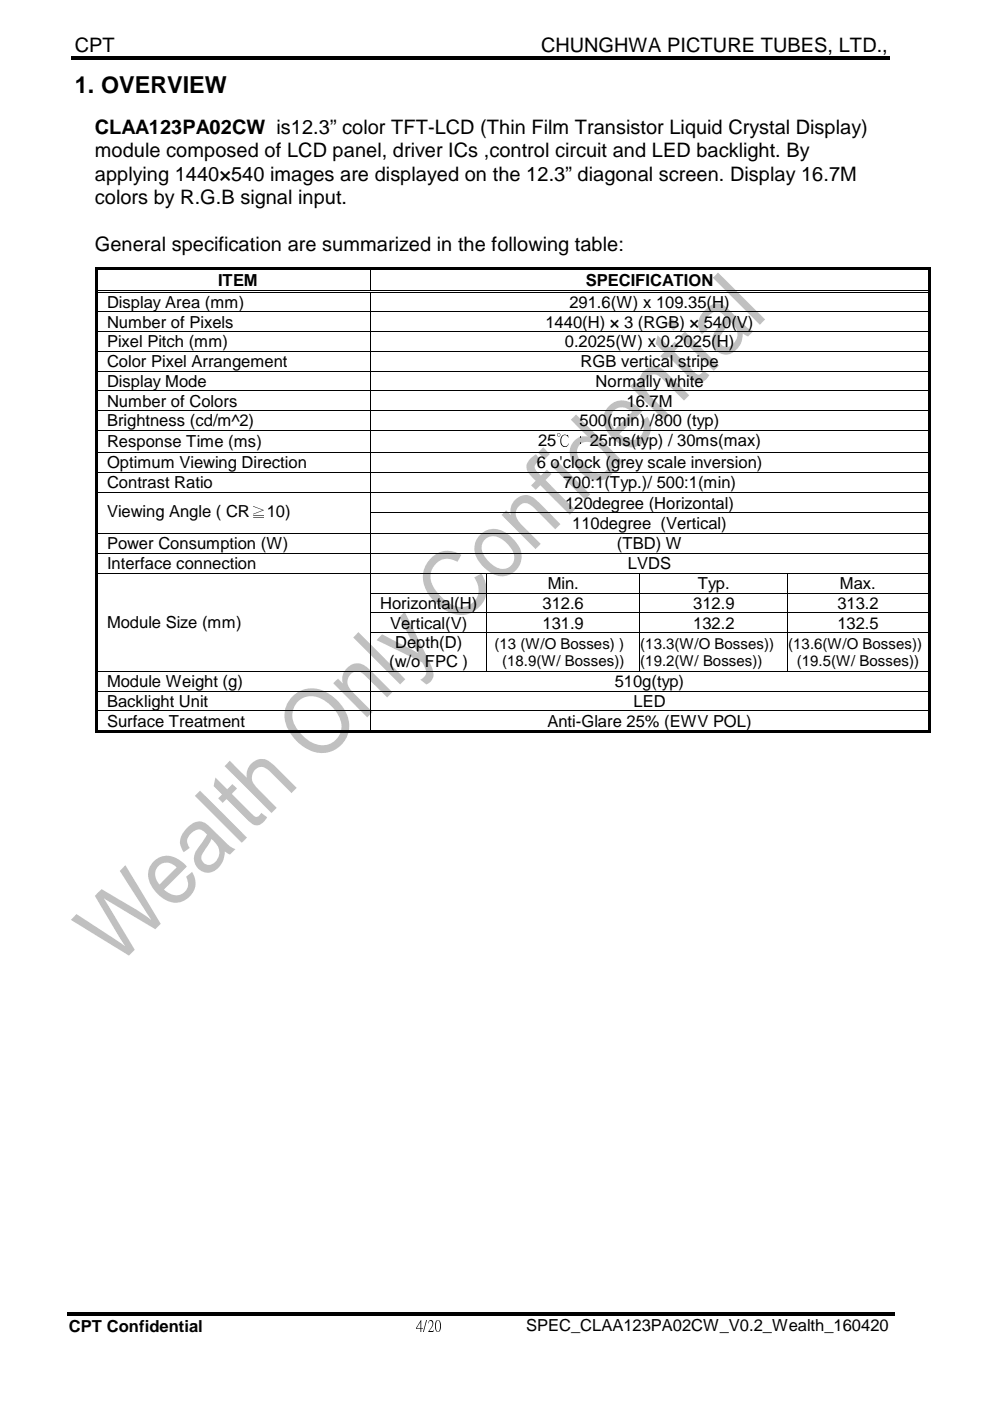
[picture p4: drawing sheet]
<svg xmlns="http://www.w3.org/2000/svg" width="210mm" height="297mm" viewBox="0 0 210 297" stroke-linecap="round" stroke-linejoin="round" font-family="sans-serif">
<path d="M15.1 11.9h82.1v.8h-82.1zM96.9 11.9h.8v.8h-.8zM97.7 11.9h91v.8h-91zM14.1 278.1h40.5v.8h-40.5zM54.6 278.1h.7v.8h-.7zM55.3 278.1h43.3v.8h-43.3zM98.6 278.1h.8v.8h-.8zM99.4 278.1h90.2v.8h-90.2z" fill="#000"/>
<g fill="#c0c0c0">
<path d="M16.2 193.8l10.3 6.8-6.4-10.7 1.4-1.4 7.7 4.5 2.9 2.1-6.7-10.4 1.2-1.3 7.5 12.5-1.2 1.1-10.9-6.5 6.6 10.9-1.3 1.2-12.3-7.6z" fill-rule="evenodd"/>
<path d="M32.6 182.6a4.3 4.3 0 0 1 6.2 .3l.8 .8-4.8 4.9a3.1 3.1 0 0 0 4.4 .5 2.52 2.52 0 0 0 .3-3.2l1.2-1a4.2 4.2 0 0 1-.8 5.5 4.2 4.2 0 0 1-5.5 0 5.8 5.8 0 0 1-2.8-6.3zM33.6 183.6a2.77 2.77 0 0 0 .2 3.9l3.7-3.6a2.65 2.65 0 0 0-3.9-.3z" fill-rule="evenodd"/>
<path d="M39.7 175.5a2.93 2.93 0 0 1 4.5-.4l2.9 2.8a7 7 0 0 0 2.8 2.1l-1.1 1.2-1.1-.7a4.3 4.3 0 0 1-3.6 4.5 3.1 3.1 0 0 1-2.8-2 3.1 3.1 0 0 1 .8-3.3l1.8-2.8a2.02 2.02 0 0 0-3-.5 2.16 2.16 0 0 0-.7 3.4l-1.3 .9a3.6 3.6 0 0 1 .8-5.2zM44.8 177.9l-.6 1.2a5 5 0 0 0-1.5 3.1 1.73 1.73 0 0 0 1.5 1.2 1.73 1.73 0 0 0 1.7-1 3.2 3.2 0 0 0-1.1-4.5z" fill-rule="evenodd"/>
<path d="M42.1 167.9l.3-.3 10 10-1.1 1.1-10-10z" fill-rule="evenodd"/>
<path d="M45.7 164.8l2.5 2.5 1.1-1.1 .9 1-1.1 1.1 4.5 4.5a.9 .9 0 0 0 .9 .4 .9 .9 0 0 0 .7-.6l.2-.3 1.2 1a2.31 2.31 0 0 1-3.1 1.4l-5.5-5.3-.8 .8-.9-1 .8-.8-1.8-1.7z" fill-rule="evenodd"/>
<path d="M48.7 161.3l3.6 3.6a3.2 3.2 0 0 1 1.7-3.6 3.2 3.2 0 0 1 3.9 .8l5 4.9-1.1 1.1-4.6-4.5a2.05 2.05 0 0 0-3.1-.4 2.52 2.52 0 0 0 .3 3.8l4.3 4.3-1.1 1.1-10-10z" fill-rule="evenodd"/>
<path d="M62 147.7a6.1 6.1 0 0 1 8.5-.1 7.6 7.6 0 0 1 3.3 8.1 5.9 5.9 0 0 1-9.4 2.7 8.4 8.4 0 0 1-4-7.7 5.5 5.5 0 0 1 1.6-3zM63.2 148.8a4.4 4.4 0 0 0-.1 6 6.5 6.5 0 0 0 6.1 3.1 4.1 4.1 0 0 0 2.4-6.5 6.9 6.9 0 0 0-6.3-3.7l-.9 .2z" fill-rule="evenodd"/>
<path d="M73.6 141.6a3 3 0 0 1 4.8 .3l4.8 4.9-1.1 1.1-2.8-2.8a10.7 10.7 0 0 0-3.1-2.7 2.21 2.21 0 0 0-2.3 1.2 2.21 2.21 0 0 0 .4 2.6l4.7 4.8-1.1 1.1-7.2-7.2 1-1 1 1a3.1 3.1 0 0 1 .9-3.3z" fill-rule="evenodd"/>
<path d="M76 134l9.9 10-1.1 1.1-9.9-9.9z" fill-rule="evenodd"/>
<path d="M85.5 130l.3-.3 4.4 8.9a9.8 9.8 0 0 1 1.7 4.8 2.31 2.31 0 0 1-1.5 1.7l-1.3-1a1.74 1.74 0 0 0 .9-2.8 1.95 1.95 0 0 0-1.4-1.3l-8.8-4.3 1.2-1.2 7.7 4-4-7.7z" fill-rule="evenodd"/>
<path d="M91.4 118.3a5 5 0 0 1 6.4-.7l-.8 1.5a3.8 3.8 0 0 0-4.8 .7 3.8 3.8 0 0 0-.2 4.9 8.8 8.8 0 0 0 5.5 4 3.8 3.8 0 0 0 3.7-2.1 3.8 3.8 0 0 0-.7-4.2l1.6-.8a5.5 5.5 0 0 1-.6 7.2 5.5 5.5 0 0 1-7.3 .5 8.5 8.5 0 0 1-4.5-7.7l.4-1.5z" fill-rule="evenodd"/>
<path d="M101.8 113.4a4.4 4.4 0 0 1 6.3 .1 5.8 5.8 0 0 1 2.5 5 4.2 4.2 0 0 1-7 2.6 5.8 5.8 0 0 1-2.9-5.9l.4-1zM102.8 114.4a3 3 0 0 0 .4 4.2 4.3 4.3 0 0 0 4 2 2.62 2.62 0 0 0 1.1-4.5 4.6 4.6 0 0 0-4.3-2.3z" fill-rule="evenodd"/>
<path d="M109.2 106a3 3 0 0 1 4.8 .3l4.8 4.8-1.1 1.1-2.2-2.2a14.2 14.2 0 0 0-3.7-3.3 2.23 2.23 0 0 0-2.2 1.2 2.23 2.23 0 0 0 .3 2.6l4.7 4.8-1.1 1.1-7.2-7.2 1-1 1 1a3.3 3.3 0 0 1 .9-3.2z" fill-rule="evenodd"/>
<path d="M112.5 97.2l1.1-.9 1 1.2a1.62 1.62 0 0 0-1.1 2.1l1.2 1.2 1.3-1.2 .9 .9-1.2 1.3 6.2 6.2-1.1 1.1-6.2-6.2-1 .9-1-.9 1-1-.4-.3a3.2 3.2 0 0 1-1.5-3.3z" fill-rule="evenodd"/>
<path d="M115.2 94.8l1.4 1.5-1.1 1.1-1.4-1.4zM117.1 98.4l.8-.8 7.2 7.2-1.1 1.1-7.2-7.2z" fill-rule="evenodd"/>
<path d="M121 89l1.1-1.1 10 10-1 1-.9-.9a3.3 3.3 0 0 1-4.6 3.7 7.7 7.7 0 0 1-4.8-5.5 3.3 3.3 0 0 1 3.8-3.6zM122.9 94.3a2.89 2.89 0 0 0 .6 4 4.6 4.6 0 0 0 4 2 2.25 2.25 0 0 0 1.1-3.6 6 6 0 0 0-4.2-3 1.97 1.97 0 0 0-1.5 .6z" fill-rule="evenodd"/>
<path d="M129.2 86.1a4.3 4.3 0 0 1 6.1 .3l.9 .8-4.9 4.8a3.1 3.1 0 0 0 4.4 .5 2.43 2.43 0 0 0 .3-3.2l1.3-1a4.3 4.3 0 0 1-1.1 5.7 4.3 4.3 0 0 1-5.8-.6 5.5 5.5 0 0 1-2.3-5.9zM130.2 87a2.77 2.77 0 0 0 .2 4l3.6-3.7a2.75 2.75 0 0 0-3.8-.3z" fill-rule="evenodd"/>
<path d="M136.5 78.7a3 3 0 0 1 4.8 .3l4.8 4.8-1.1 1.1-2.7-2.7a10.4 10.4 0 0 0-3.2-2.8 2.22 2.22 0 0 0-2.2 1.2 2.22 2.22 0 0 0 .3 2.6l4.7 4.8-1.1 1.1-7.2-7.2 1-1 1 1.1a3.3 3.3 0 0 1 .9-3.3z" fill-rule="evenodd"/>
<path d="M139.4 71.1l2.5 2.5 1.1-1.1 1 .9-1.1 1.1 4.2 4.3a.99 .99 0 0 0 1.6 .4l.4-.6 1.3 .9a2.44 2.44 0 0 1-3.1 1.5l-5.5-5.4-.8 .9-1-1 .8-.8-1.8-1.8z" fill-rule="evenodd"/>
<path d="M141.9 68.1l.6-.5 1.4 1.4-1.1 1.1-1.4-1.4zM144.1 71.4l1.1-1.1 7.2 7.2-1.1 1.1z" fill-rule="evenodd"/>
<path d="M149.5 65.7a3 3 0 0 1 4.1-.9l3.8 3.7a6 6 0 0 0 2.4 1.7l-1.2 1.1-1.1-.6a4.2 4.2 0 0 1-3.6 4.5 3.1 3.1 0 0 1-2.8-2 3.1 3.1 0 0 1 .8-3.4l1.8-2.7a2.06 2.06 0 0 0-1.9-1.1 2.06 2.06 0 0 0-1.8 1.2 1.99 1.99 0 0 0 0 2.7l-1.2 1a3.6 3.6 0 0 1 .7-5.2zM154.7 68l-.7 1.3a5.4 5.4 0 0 0-1.5 2.8 1.68 1.68 0 0 0 1.4 1.5 1.68 1.68 0 0 0 1.8-1 2.9 2.9 0 0 0-.7-4.3z" fill-rule="evenodd"/>
<path d="M151.1 58.9l1.1-1.1 10 9.9-1.1 1.2z" fill-rule="evenodd"/>
</g>
<g fill="#000">
<path d="M20.2 56.8h.5v.5h-.5zM20.7 56.8h57.9v.5h-57.9zM78.6 57.3h.1zM78.6 56.8h.5v.5h-.5zM79.1 56.8h117.6v.5h-117.6zM196.7 56.8h.5v.5h-.5zM20.2 57.3h.5v4.3h-.5zM20.2 61.5h.5v.6h-.5zM20.2 62.1h.5v4h-.5zM20.2 66h.5v.2h-.5zM20.2 66.2h.5v4h-.5zM20.2 70.2h.5v.2h-.5z"/>
<path d="M20.2 70.4h.5v4h-.5zM20.2 74.4h.5v.2h-.5zM20.2 74.6h.5v4h-.5zM20.2 78.6h.5v.2h-.5zM78.6 62l.1 .1zM78.6 61.5h.5v.2h-.5zM78.6 61.8h.5v.2h-.5zM78.6 66h.1v.2h-.1zM78.6 70.2h.1v.2h-.1zM78.6 74.4h.1v.2h-.1zM78.6 78.6h.1v.2h-.1zM196.7 57.3h.5v4.3h-.5z"/>
<path d="M196.7 61.5h.5v.6h-.5zM196.7 62.1h.5v4h-.5zM196.7 66h.5v.2h-.5zM196.7 66.2h.5v4h-.5zM196.7 70.2h.5v.2h-.5zM196.7 70.4h.5v4h-.5zM196.7 74.4h.5v.2h-.5zM196.7 74.6h.5v4h-.5zM196.7 78.6h.5v.2h-.5zM20.2 78.8h.5v4h-.5zM20.2 82.8h.5v.2h-.5zM20.2 83h.5v4h-.5z"/>
<path d="M20.2 87h.5v.2h-.5zM20.2 87.2h.5v4h-.5zM20.2 91.2h.5v.2h-.5zM20.2 91.4h.5v4.5h-.5zM20.2 95.9h.5v.2h-.5zM78.6 82.8h.1v.2h-.1zM78.6 87h.1v.2h-.1zM78.6 91.2h.1v.2h-.1zM78.6 95.9h.1v.2h-.1zM196.7 78.8h.5v4h-.5zM196.7 82.8h.5v.2h-.5zM196.7 83h.5v4h-.5z"/>
<path d="M196.7 87h.5v.2h-.5zM196.7 87.2h.5v4h-.5zM196.7 91.2h.5v.2h-.5zM196.7 91.4h.5v4.5h-.5zM196.7 95.9h.5v.2h-.5zM20.2 96.1h.5v4h-.5zM20.2 100.1h.5v.1h-.5zM20.2 100.2h.5v4.1h-.5zM20.2 104.3h.5v.1h-.5zM20.2 104.4h.5v4.3h-.5zM20.2 108.7h.5v.1h-.5zM20.2 108.8h.5v4.3h-.5z"/>
<path d="M20.2 113.1h.5v.1h-.5zM20.2 113.2h.5v4.1h-.5zM20.2 117.3h.5v.1h-.5zM78.6 100.1h.1v.1h-.1zM78.6 104.3h.1v.1h-.1zM78.6 108.7h.1v.1h-.1zM78.6 113.1h.1v.1h-.1zM78.6 117.3h.1v.1h-.1zM196.7 96.1h.5v4h-.5zM196.7 100.1h.5v.1h-.5zM196.7 100.2h.5v4.1h-.5zM196.7 104.3h.5v.1h-.5z"/>
<path d="M196.7 104.4h.5v4.3h-.5zM196.7 108.7h.5v.1h-.5zM196.7 108.8h.5v4.3h-.5zM196.7 113.1h.5v.1h-.5zM196.7 113.2h.5v4.1h-.5zM196.7 117.3h.5v.1h-.5zM20.2 117.4h.5v4.1h-.5zM20.2 121.5h.5v.1h-.5zM20.2 121.6h.5v4h-.5zM20.2 125.6h.5v.2h-.5zM20.2 125.8h.5v4h-.5zM20.2 129.8h.5v.2h-.5z"/>
<path d="M20.2 130h.5v4h-.5zM20.2 134h.5v.2h-.5zM78.6 121.5h.1v.1h-.1zM78.6 125.6h.1v.2h-.1zM78.6 129.8h.1v.2h-.1zM78.6 134h.1v.2h-.1zM103.1 121.5h.2v.1h-.2zM103.1 125.6h.2v.2h-.2zM103.1 129.8h.2v.2h-.2zM103.1 134h.2v.2h-.2zM135.6 121.5h.2v.1h-.2zM135.6 125.6h.2v.2h-.2z"/>
<path d="M135.6 129.8h.2v.2h-.2zM135.6 134h.2v.2h-.2zM167 121.5h.1v.1h-.1zM167 125.6h.1v.2h-.1zM167 129.8h.1v.2h-.1zM167 134h.1v.2h-.1zM196.7 117.4h.5v4.1h-.5zM196.7 121.5h.5v.1h-.5zM196.7 121.6h.5v4h-.5zM196.7 125.6h.5v.2h-.5zM196.7 125.8h.5v4h-.5zM196.7 129.8h.5v.2h-.5z"/>
<path d="M196.7 130h.5v4h-.5zM196.7 134h.5v.2h-.5zM20.2 134.2h.5v8h-.5zM20.2 142.2h.5v.2h-.5zM20.2 142.4h.5v4h-.5zM20.2 146.4h.5v.2h-.5zM20.2 146.6h.5v4h-.5zM20.2 150.6h.5v.2h-.5zM20.2 150.8h.5v4h-.5zM20.2 154.8h.5v.5h-.5zM20.7 154.8h57.9v.5h-57.9zM78.6 142.2h.1v.2h-.1z"/>
<path d="M78.6 146.4h.1v.2h-.1zM78.6 150.6h.1v.2h-.1zM78.6 154.8h.5v.5h-.5zM79.1 154.8h117.6v.5h-117.6zM103.1 142.2h.2v.2h-.2zM135.6 142.2h.2v.2h-.2zM167 142.2h.1v.2h-.1zM196.7 134.2h.5v8h-.5zM196.7 142.2h.5v.2h-.5zM196.7 142.4h.5v4h-.5zM196.7 146.4h.5v.2h-.5zM196.7 146.6h.5v4h-.5z"/>
<path d="M196.7 150.6h.5v.2h-.5zM196.7 150.8h.5v4h-.5zM196.7 154.8h.5v.5h-.5z"/>
</g>
<g fill="none" stroke="#000" stroke-width=".21">
<path d="M78.7 57.3v4.3M20.7 61.6h57.9M20.7 61.9h57.9M20.7 66.1h57.9M20.7 70.3h57.9M20.7 74.5h57.9M20.7 78.7h57.9M78.7 62.1v4M78.7 66.2v4M78.7 70.4v4M78.7 74.6v4M78.7 78.8v4"/>
<path d="M78.7 66.1h118M78.7 70.3h118M78.7 74.5h118M78.7 78.7h118M79.1 61.6h117.6M79.1 61.9h117.6M20.7 82.9h57.9M20.7 87.1h57.9M20.7 91.3h57.9M20.7 96h57.9M78.7 83v4M78.7 87.2v4"/>
<path d="M78.7 91.4v4.5M78.7 96.1v4M78.7 82.9h118M78.7 87.1h118M78.7 91.3h118M78.7 96h118M20.7 100.2h57.9M20.7 104.4h57.9M20.7 113.2h57.9M20.7 117.3h57.9M78.7 100.2v4.1M78.7 104.4v4.3"/>
<path d="M78.7 108.8v4.3M78.7 113.2v4.1M78.7 117.4v4.1M78.7 100.2h118M78.7 104.4h118M78.7 108.8h118M78.7 113.2h118M78.7 117.3h118M20.7 121.5h57.9M78.7 121.6v4M78.7 125.8v4M78.7 130v4"/>
<path d="M78.7 134.2v8M78.7 121.5h24.4M78.7 125.7h24.4M78.7 129.9h24.4M78.7 134.1h24.4M103.2 121.6v4M103.2 125.8v4M103.2 130v4M103.2 134.2v8M103.3 121.5h32.3M103.3 125.7h32.3M103.3 129.9h32.3"/>
<path d="M103.3 134.1h32.3M135.7 121.6v4M135.7 125.8v4M135.7 130v4M135.7 134.2v8M135.8 121.5h31.2M135.8 125.7h31.2M135.8 129.9h31.2M135.8 134.1h31.2M167 121.6v4M167 125.8v4M167 130v4"/>
<path d="M167 134.2v8M167.1 121.5h29.6M167.1 125.7h29.6M167.1 129.9h29.6M167.1 134.1h29.6M20.7 142.3h57.9M20.7 146.5h57.9M20.7 150.7h57.9M78.7 142.4v4M78.7 146.6v4M78.7 150.8v4M78.7 142.3h24.4"/>
<path d="M78.7 146.5h118M78.7 150.7h118M103.3 142.3h32.3M135.8 142.3h31.2M167.1 142.3h29.6"/>
</g>
<text font-size="5" x="15.9" y="19.8">1. OVERVIEW</text>
<g font-size="4.2">
<text x="15.9" y="10.9">CPT</text>
<text x="114.7" y="10.9">CHUNGHWA PICTURE TUBES, LTD.,</text>
<text x="20.1" y="28.4">CLAA123PA02CW is12.3” color TFT-LCD (Thin Film Transistor Liquid Crystal Display)</text>
<text x="20.1" y="33.4">module composed of LCD panel, driver ICs ,control circuit and LED backlight. By</text>
<text x="20.1" y="38.3">applying 1440×540 images are displayed on the 12.3” diagonal screen. Display 16.7M</text>
<text x="20.1" y="43.3">colors by R.G.B signal input.</text>
<text x="20.1" y="53.2">General specification are summarized in the following table:</text>
</g>
<g font-size="3.5">
<text x="22.7" y="65.3">Display Area (mm)</text>
<text x="46.2" y="60.7">ITEM</text>
<text x="120.7" y="65.3">291.6(W) x 109.35(H)</text>
<text x="124.2" y="60.7">SPECIFICATION</text>
<text x="22.7" y="69.5">Number of Pixels</text>
<text x="115.7" y="69.5">1440(H) × 3 (RGB) × 540(V)</text>
<text x="22.7" y="73.7">Pixel Pitch (mm)</text>
<text x="22.7" y="77.9">Color Pixel Arrangement</text>
<text x="119.8" y="73.7">0.2025(W) x 0.2025(H)</text>
<text x="123.1" y="77.9">RGB vertical stripe</text>
<text x="22.7" y="82">Display Mode</text>
<text x="126.3" y="82">Normally white</text>
<text x="22.7" y="86.2">Number of Colors</text>
<text x="132.8" y="86.2">16.7M</text>
<text x="22.7" y="90.4">Brightness (cd/m^2)</text>
<text x="22.7" y="94.7">Response Time (ms)</text>
<text x="114.1" y="94.7">25℃：25ms(typ) / 30ms(max)</text>
<text x="122.9" y="90.4">500(min) /800 (typ)</text>
<text x="22.7" y="99.3">Optimum Viewing Direction</text>
<text x="113.8" y="99.3">6 o'clock (grey scale inversion)</text>
<text x="22.7" y="103.5">Contrast Ratio</text>
<text x="119.4" y="103.5">700:1(Typ.)/ 500:1(min)</text>
<text x="119.8" y="107.8">120degree (Horizontal)</text>
<text x="22.7" y="109.7">Viewing Angle ( CR≧10)</text>
<text x="121.3" y="112.2">110degree (Vertical)</text>
<text x="22.7" y="116.5">Power Consumption (W)</text>
<text x="130.8" y="116.5">(TBD) W</text>
<text x="22.7" y="120.7">Interface connection</text>
<text x="116.1" y="124.9">Min.</text>
<text x="133.1" y="120.7">LVDS</text>
<text x="148" y="124.9">Typ.</text>
<text x="178.1" y="124.9">Max.</text>
<text x="80.6" y="129.1">Horizontal(H)</text>
<text x="115" y="129.1">312.6</text>
<text x="147" y="129.1">312.9</text>
<text x="177.5" y="129.1">313.2</text>
<text x="22.7" y="133.1">Module Size (mm)</text>
<text x="82.7" y="133.3">Vertical(V)</text>
<text x="83.8" y="137.5">Depth(D)</text>
<text x="115" y="133.3">131.9</text>
<text x="147" y="133.3">132.2</text>
<text x="177.5" y="133.3">132.5</text>
<text x="82.5" y="141.5">(w/o FPC )</text>
<text x="22.7" y="145.7">Module Weight (g)</text>
<text x="22.7" y="149.9">Backlight Unit</text>
<text x="130.3" y="145.7">510g(typ)</text>
<text x="134.3" y="149.9">LED</text>
<text x="22.7" y="154.1">Surface Treatment</text>
<text x="116.1" y="154.1">Anti-Glare 25% (EWV POL)</text>
<text x="14.6" y="282.3">CPT Confidential</text>
<text x="88.1" y="282.2">4/20</text>
<text x="111.5" y="282.2">SPEC_CLAA123PA02CW_V0.2_Wealth_160420</text>
</g>
<g font-size="3.2">
<text x="104.9" y="137.5">(13 (W/O Bosses) )</text>
<text x="135.8" y="137.5">(13.3(W/O Bosses))</text>
<text x="167.1" y="137.5">(13.6(W/O Bosses))</text>
<text x="106.5" y="141.1">(18.9(W/ Bosses))</text>
<text x="135.8" y="141.1">(19.2(W/ Bosses))</text>
<text x="169" y="141.1">(19.5(W/ Bosses))</text>
</g>
</svg>
